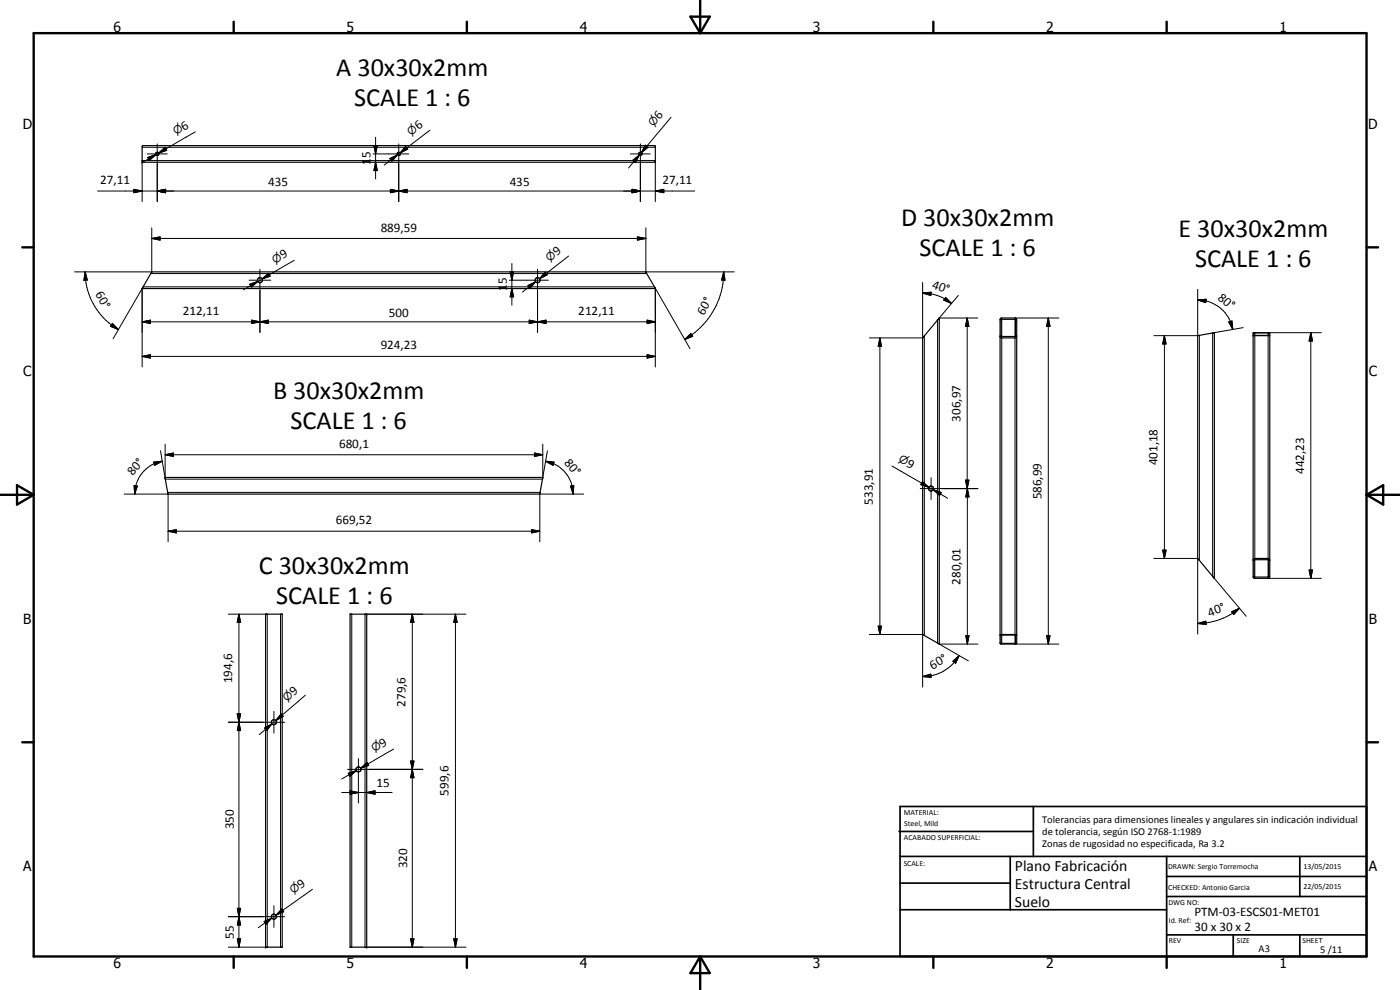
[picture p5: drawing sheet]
<svg xmlns="http://www.w3.org/2000/svg" width="420mm" height="297mm" viewBox="0 0 420 297" stroke-linecap="round" stroke-linejoin="round" font-family="sans-serif">
<g fill="none" stroke="#000" stroke-width=".35">
<path d="M42.7 43.9l.2-.2h153.6l.2 .3v4.3l-.3 .4h-153.4l-.3-.4zM42.7 86.5h154M42.7 86.5l2.8-4.9h148.3l2.8 4.9M42.7 86.5h.1M196.6 86.5h.1M300.3 95.6l.2-.2h4.2l.4 .6v97l-.5 .3h-4l-.5-.3zM300.5 95.9h4.2v5.1l-4.2-.1zM376.1 99.9h5v73l-.5 .6h-4l-.5-.4zM376.4 99.9h4.2l.1 .7h-4.3zM304.7 100.9h.1M305.1 100.8l-.5 .6h-4l-.5-.4M376.1 100.6h5"/>
<path d="M49.6 143.3h113.3l-.9 5h-111.6zM359.4 167.6v-66.9l5-.9v73.7M359.4 167.6h.1M359.5 167.6l4.9 5.9M376.1 168l.5-.4h4l.5 .5M376.4 168.1l4.3-.1-.1 5.1-4.2-.1zM79.7 184.3h5v99.9h-5zM105.1 184.3h5v99.9h-5zM281.9 193.2l-5-2.8v-89l5-6v97.9M300.1 190.5l.4-.1h4.2l.4 .3M300.5 190.5h4.2v2.5h-4.2zM304.7 190.6l.1 .1"/>
<circle cx="47.2" cy="46.2" r=".49"/>
<circle cx="119.7" cy="46.2" r=".51"/>
<circle cx="192.2" cy="46.2" r=".51"/>
<circle cx="78" cy="84.1" r=".76"/>
<circle cx="161.3" cy="84.1" r=".75"/>
<circle cx="279.4" cy="146.6" r=".75"/>
<circle cx="82.2" cy="216.7" r=".77"/>
<circle cx="107.6" cy="230.9" r=".75"/>
<circle cx="82.2" cy="275" r=".75"/>
</g>
<g fill="#000">
<circle cx="45.5" cy="81.6" r=".18"/>
<circle cx="193.8" cy="81.6" r=".18"/>
<circle cx="281.9" cy="95.4" r=".18"/>
<circle cx="364.4" cy="99.8" r=".18"/>
<circle cx="376.1" cy="100.6" r=".18"/>
<circle cx="49.6" cy="143.3" r=".18"/>
<circle cx="162.9" cy="143.3" r=".18"/>
<circle cx="79.7" cy="184.3" r=".18"/>
<circle cx="110.1" cy="184.3" r=".18"/>
<circle cx="79.7" cy="284.2" r=".18"/>
<circle cx="110.1" cy="284.2" r=".18"/>
</g>
<g fill="none" stroke="#000" stroke-width=".3">
<path d="M58.6 39.6l-11 6.3M129 39.1l-8.9 6.8M201.4 35.2l-8.9 10.6M29.3 57.3h179.2M40.2 56.8l2.5 .5-2.5 .5zM42.7 44.2h154M44.2 46.2h6M44.4 47.2l2.4-.8-2 1.7zM46.8 46.4l-4.4 2.5M47.2 57.3l2.5-.5v1zM47.2 43.2v17.3M47.6 45.9l1.9-1.7 .5 .9z"/>
<path d="M49.8 44.7l-2.2 1.2M112 46.2h10.7M112.2 43.7h1l-.5 2.5zM112.7 48.7l.5 2.5h-1zM112.7 41.2v12.5M117 47.6l2.3-1.1-1.7 1.9zM117.2 56.8l2.5 .5-2.5 .5zM117.2 56.8l5 1v-1l-5 1zM119.3 46.5l-4 3M119.7 57.3l2.5-.5v1zM119.7 43.2v17.3M121.7 43.9l.7 .8-2.3 1.2z"/>
<path d="M189.2 46.2h5.9M189.7 56.8l2.5 .5-2.5 .5zM189.9 48.1l1.9-1.5-1.1 2.2zM191.8 46.6l-3.2 3.8M192.2 43.2v17.3M193.7 43.6l.8 .6-2 1.6zM194.1 43.9l-1.6 1.9M196.7 57.3l2.5-.5v1zM42.7 60.5v-12.3h154v12.3M45.5 71.5l2.5-.4v1zM45.5 68.4v13.2h-23.1M45.5 71.5h148.3"/>
<path d="M88.3 78.1l-9.7 5.6M153.6 79.1v12.5M170.6 76.8l-8.6 6.8M191.3 71.1l2.5 .4-2.5 .6zM193.8 68.4v13.2h26.6M25.6 81.6l.6 2.4-1 .1zM25.6 81.6a19.8 19.8 0 0 0 9.9 17.3M33.7 97.1l1.8 1.8-2.3-1zM42.7 96.6l2.5-.5v1zM42.7 86.6v23.5M42.7 96.6h154M45.2 82.1h148.9"/>
<path d="M74.7 84.1h6.6M75 85.3l2.4-.8-1.9 1.6zM75.5 96.1l2.5 .5-2.5 .5zM75.5 96.1l5 1v-1l-5 1zM77.4 84.5l-4.3 2.5M78 96.6l2.5-.5v1zM78 80.8v18.9M78.6 83.7l2-1.7 .5 .9zM80.8 82.4l-2.2 1.3M152.9 84.1h11.7M153.1 81.6h1l-.5 2.5zM153.6 86.6l.5 2.5h-1z"/>
<path d="M158.4 85.7l2.3-1.2-1.6 2zM158.8 96.1l2.5 .5-2.5 .5zM160.7 84.5l-3.9 3.1M161.3 96.6l2.6-.5v1zM161.3 80.8v18.9M163.6 81.7l.6 .8-2.2 1.1zM163.9 82.1l-1.9 1.5M194.2 96.1l2.5 .5-2.5 .5zM196.7 86.6v23.5M217.2 81.6l.4 2.5-1-.1zM217.2 81.6a23.5 23.5 0 0 1-11.7 20.3M276.9 87.9l2.5-.2-.1 .9z"/>
<path d="M276.9 84.8v16.6h-16M276.9 87.9a13.8 13.8 0 0 1 8.7 3.2M281.9 95.4h11.5M283.8 89.2l1.8 1.9-2.4-1.1zM287.6 88.6l-6.2 7.4v97l9.2 5.3M290.3 95.4l.5 2.5h-1zM290.3 95.4v97.9M300.6 95.8v5.2M304.6 95.8v5.2M304.6 95.4h13.2M314.6 95.4l.5 2.5h-1zM314.6 95.4v97.9"/>
<path d="M359.4 90l2.6-.2-.1 1zM359.4 86.8v13.9h-13.1M359.4 90a10.8 10.8 0 0 1 9.2 5.1l.7 1.3 .7 2.4M368.8 96.6l.9-.3 .3 2.5zM373.1 98.3l-9.2 1.6v73l10.1 12M376.6 99.9v.7M380.6 99.9v.7M380.6 99.8h16M393.4 99.8l.5 2.5h-1zM393.4 99.8v73.7M33.9 101.6l9.1-15.5h153.4l10.7 18.5M42.7 106.9l2.5-.5v1z"/>
<path d="M42.7 106.9h154M194.2 106.4l2.5 .5-2.5 .5zM205.5 101.9l1.8-1.8 .6 .8zM264.1 101.4l.4 2.5h-.9zM264.1 101.4v89M277.4 100.8v89.9M300.6 101.4v89M304.6 101.4v89M349.5 100.7l.5 2.5h-1.1zM349.5 100.7v66.9M359.9 100.6v67.5M376.6 100.7v66.9"/>
<path d="M380.6 100.7v66.9M46.1 138.6l2.6-.2-2.3 1.2zM48.2 135.3l1.4 8.5h113.2l1.5-8.5M48.7 138.4a10 10 0 0 0-7.5 6l-.5 1.4-.3 2.5M49.6 136.4l2.4-.5v1zM49.6 136.4h113.3M49.6 133.3v10M160.4 135.9l2.5 .5-2.5 .5zM162.9 133.3v10M163.7 138.4l2.6 .2-.3 1zM163.7 138.4a9.7 9.7 0 0 1 5.5 2.9l1.3 1.7a10.1 10.1 0 0 1 1.5 5.3M267.7 139.8l11.1 6.4"/>
<path d="M37.2 148.3h13.2v14.3M40.2 145.7l1 .1-.8 2.5zM50.3 147.7h111.8M50.4 159.4l2.5-.5v1zM50.4 159.4h111.6M159.5 158.9l2.5 .5-2.5 .5zM171.2 145.8l1-.1-.2 2.6zM175.2 148.3h-13.2v14.3M276.2 146.6h17.3M276.6 144.9l2.2 1.3M276.8 144.5l2 1.7-2.5-.8zM279.4 143.3v6.6"/>
<path d="M280.1 146.9l2.4 .9-.5 .8zM280.1 146.9l4.3 2.6M289.8 144.1h1l-.5 2.5zM289.8 144.1h1l-1 5h1zM290.3 146.6l.5 2.5h-1zM346.3 167.6h13.1v22.6M348.9 165.1h1.1l-.5 2.5zM376.6 167.9v5.2M380.6 167.9v5.2M380.6 173.5h16M392.9 171h1l-.5 2.5zM68.5 184.3h11.7v99.9h-11.7"/>
<path d="M71.7 184.3l.5 2.4h-1zM71.7 184.3v99.9M84.2 184.3v99.9M105.6 184.3v99.9M123.7 184.3l.5 2.4h-1zM123.7 184.3v99.9M136.7 184.3l.5 2.4h-1zM136.7 184.3v99.9M139.9 184.3h-30.4v99.9h30.4M260.9 190.4h16v15.8M263.6 187.9h.9l-.4 2.5zM281.9 193.3h11.6"/>
<path d="M286 198.4l1.9-1.7-1.1 2.3zM287.9 196.7a12.4 12.4 0 0 1-11 6.3M289.8 190.8h1l-.5 2.5zM300.6 190.5v2.5M304.6 190.5v2.5M304.6 193.3h13.2M314.1 190.8h1l-.5 2.5zM359.4 187.1l2.5-.7 .1 1zM369.6 183.6l2.4-1.1-1.8 1.9zM372 182.5a19.7 19.7 0 0 1-12.6 4.6M68.5 216.7h16.9M71.2 214.2h1l-.5 2.5z"/>
<path d="M71.2 214.2h1l-1 5h1zM71.7 216.7l.5 2.5h-1zM79.4 218.4l2.2-1.2-1.6 2zM81.6 217.2l-3.8 3.2M82.2 213.4v6.6M84.4 214.2l.6 .8-2.2 1.2zM84.7 214.6l-1.9 1.6M91.6 208.6l-8.8 7.6M276.9 203l2.4-.7 .1 .9zM102.6 237.8h15.1M104.3 230.8h22.6M104.5 232l2.4-.8-1.9 1.7z"/>
<path d="M105.1 237.3l2.5 .5-2.5 .5zM106.9 231.2l-4.3 2.5M107.6 227.6v13.4M108.2 230.5l1.9-1.7 .5 .9zM110.1 237.8l2.5-.5v1zM110.4 229.2l-2.2 1.3M118.1 224.7l-9.9 5.8M123.2 228.3h1l-.5 2.5zM123.2 228.3l1 5h-1l1-5zM123.7 230.8l.5 2.5h-1zM68.5 275h16.9M71.2 272.5h1l-.5 2.5z"/>
<path d="M71.7 275l.5 2.5h-1zM79.3 276.5l2.3-1-1.8 1.8zM81.6 275.5l-4.1 2.8M82.2 271.8v6.5M84.6 272.8l.5 .8-2.3 1zM84.9 273.1l-2.1 1.5M93.8 266.8l-11 7.8M71.2 281.7h1l-.5 2.5zM123.2 281.7h1l-.5 2.5zM136.2 281.7h1l-.5 2.5z"/>
</g>
<g fill="none" stroke="#000" stroke-width=".71">
<path d="M10.1 9.9h400v277.1h-400zM70.1 6.5v3.4M140.1 6.5v3.4M207.2 5h5.8l-2.9 4.9zM210.1 0v9.9M280.1 6.5v3.4M350.1 6.5v3.4M6.7 74.2h3.4M410.1 74.2h3.5M.1 148.5h10M5.1 145.6l5 2.9-5 2.9zM410.1 148.5h10"/>
<path d="M410.1 148.5l5-2.9v5.8zM6.7 222.7h3.4M410.1 222.7h3.5M70.1 287v3.4M140.1 287v3.4M210.1 287v10M210.1 287l2.9 5h-5.8zM280.1 287v3.4M350.1 287v3.4"/>
</g>
<g fill="none" stroke="#000" stroke-width=".51">
<path d="M269.8 249.5h40.3M270.1 242h140v45h-140zM270.1 257h140M303.2 257v16M310.1 242v15M350.1 257v30M390.1 257v12M270.1 265h33.1M270.1 273h80M350.1 269h60M350.1 263h60M350.1 280.5h60"/>
<path d="M370.1 280.5v6.5M390.1 280.5v6.5"/>
</g>
<g fill="#000">
<path d="M40.2 56.8l2.5 .5-2.5 .5zM44.4 47.2l2.4-.8-2 1.7zM47.6 45.9l1.9-1.7 .5 .9zM47.2 57.3l2.5-.5v1zM112.2 43.7h1l-.5 2.5zM112.7 48.7l.5 2.5h-1zM117.2 56.8l2.5 .5-2.5 .5zM117 47.6l2.3-1.1-1.7 1.9zM121.7 43.9l.7 .8-2.3 1.2zM119.7 57.3l2.5-.5v1zM189.7 56.8l2.5 .5-2.5 .5zM189.9 48.1l1.9-1.5-1.1 2.2z"/>
<path d="M193.7 43.6l.8 .6-2 1.6zM196.7 57.3l2.5-.5v1zM45.5 71.5l2.5-.4v1zM191.3 71.1l2.5 .4-2.5 .6zM25.6 81.6l.6 2.4-1 .1zM33.7 97.1l1.8 1.8-2.3-1zM42.7 96.6l2.5-.5v1zM75 85.3l2.4-.8-1.9 1.6zM75.5 96.1l2.5 .5-2.5 .5zM78 96.6l2.5-.5v1zM78.6 83.7l2-1.7 .5 .9zM153.1 81.6h1l-.5 2.5z"/>
<path d="M153.6 86.6l.5 2.5h-1zM158.8 96.1l2.5 .5-2.5 .5zM158.4 85.7l2.3-1.2-1.6 2zM163.6 81.7l.6 .8-2.2 1.1zM161.3 96.6l2.6-.5v1zM194.2 96.1l2.5 .5-2.5 .5zM217.2 81.6l.4 2.5-1-.1zM276.9 87.9l2.5-.2-.1 .9zM283.8 89.2l1.8 1.9-2.4-1.1zM290.3 95.4l.5 2.5h-1zM314.6 95.4l.5 2.5h-1zM359.4 90l2.6-.2-.1 1z"/>
<path d="M368.8 96.6l.9-.3 .3 2.5zM42.7 106.9l2.5-.5v1zM194.2 106.4l2.5 .5-2.5 .5zM205.5 101.9l1.8-1.8 .6 .8zM264.1 101.4l.4 2.5h-.9zM349.5 100.7l.5 2.5h-1.1zM393.4 99.8l.5 2.5h-1zM46.1 138.6l2.6-.2-2.3 1.2zM49.6 136.4l2.4-.5v1zM160.4 135.9l2.5 .5-2.5 .5zM163.7 138.4l2.6 .2-.3 1zM40.2 145.7l1 .1-.8 2.5z"/>
<path d="M50.4 159.4l2.5-.5v1zM159.5 158.9l2.5 .5-2.5 .5zM171.2 145.8l1-.1-.2 2.6zM276.8 144.5l2 1.7-2.5-.8zM280.1 146.9l2.4 .9-.5 .8zM289.8 144.1h1l-.5 2.5zM290.3 146.6l.5 2.5h-1zM348.9 165.1h1.1l-.5 2.5zM392.9 171h1l-.5 2.5zM71.7 184.3l.5 2.4h-1zM123.7 184.3l.5 2.4h-1zM136.7 184.3l.5 2.4h-1z"/>
<path d="M263.6 187.9h.9l-.4 2.5zM286 198.4l1.9-1.7-1.1 2.3zM289.8 190.8h1l-.5 2.5zM314.1 190.8h1l-.5 2.5zM359.4 187.1l2.5-.7 .1 1zM369.6 183.6l2.4-1.1-1.8 1.9zM71.2 214.2h1l-.5 2.5zM71.7 216.7l.5 2.5h-1zM79.4 218.4l2.2-1.2-1.6 2zM84.4 214.2l.6 .8-2.2 1.2zM276.9 203l2.4-.7 .1 .9zM104.5 232l2.4-.8-1.9 1.7z"/>
<path d="M105.1 237.3l2.5 .5-2.5 .5zM108.2 230.5l1.9-1.7 .5 .9zM110.1 237.8l2.5-.5v1zM123.2 228.3h1l-.5 2.5zM123.7 230.8l.5 2.5h-1zM71.2 272.5h1l-.5 2.5zM71.7 275l.5 2.5h-1zM79.3 276.5l2.3-1-1.8 1.8zM84.6 272.8l.5 .8-2.3 1zM71.2 281.7h1l-.5 2.5zM123.2 281.7h1l-.5 2.5zM136.2 281.7h1l-.5 2.5z"/>
</g>
<g font-size="7.9">
<text x="100.9" y="22.9">A 30x30x2mm</text>
<text x="106.3" y="31.9">SCALE 1 : 6</text>
<text x="270.4" y="67.9">D 30x30x2mm</text>
<text x="353.6" y="71.1">E 30x30x2mm</text>
<text x="275.9" y="76.8">SCALE 1 : 6</text>
<text x="358.7" y="80.1">SCALE 1 : 6</text>
<text x="81.9" y="119.8">B 30x30x2mm</text>
<text x="87.2" y="128.8">SCALE 1 : 6</text>
<text x="77.7" y="172.2">C 30x30x2mm</text>
<text x="82.9" y="181.2">SCALE 1 : 6</text>
</g>
<g font-size="4.7">
<text x="304.6" y="261.2">Plano Fabricación</text>
<text x="304.6" y="266.6">Estructura Central</text>
<text x="304.6" y="272">Suelo</text>
</g>
<g font-size="4.2">
<text x="34" y="9.6">6</text>
<text x="104" y="9.6">5</text>
<text x="174" y="9.6">4</text>
<text x="244" y="9.6">3</text>
<text x="314" y="9.6">2</text>
<text x="384" y="9.6">1</text>
<text x="6.8" y="38.7">D</text>
<text x="410.6" y="38.7">D</text>
<text x="7" y="112.9">C</text>
<text x="410.8" y="112.9">C</text>
<text x="7" y="187.1">B</text>
<text x="410.8" y="187.1">B</text>
<text x="7" y="261.4">A</text>
<text x="410.8" y="261.4">A</text>
<text x="34" y="290.4">6</text>
<text x="104" y="290.4">5</text>
<text x="174" y="290.4">4</text>
<text x="244" y="290.4">3</text>
<text x="314" y="290.4">2</text>
<text x="384" y="290.4">1</text>
</g>
<g font-size="3.9">
<text x="197.9" y="36" transform="rotate(-50 197.9 36)">6</text>
<text x="55.1" y="39.2" transform="rotate(-30 55.1 39.2)">6</text>
<text x="125.5" y="39.1" transform="rotate(-37 125.5 39.1)">6</text>
<text x="111.2" y="47.5" transform="rotate(-90 111.2 47.5)">5</text>
<text x="111.2" y="49.4" transform="rotate(-90 111.2 49.4)">1</text>
<text x="30" y="55.3">27,11</text>
<text x="80.5" y="55.8">435</text>
<text x="153" y="55.8">435</text>
<text x="198.8" y="55.3">27,11</text>
<text x="114.2" y="69.5">889,59</text>
<text x="84.9" y="77.7" transform="rotate(-30 84.9 77.7)">9</text>
<text x="167.2" y="76.9" transform="rotate(-38 167.2 76.9)">9</text>
<text x="28.5" y="88.3" transform="rotate(60 28.5 88.3)">60°</text>
<text x="152.1" y="87.3" transform="rotate(-90 152.1 87.3)">1</text>
<text x="152.1" y="85.3" transform="rotate(-90 152.1 85.3)">5</text>
<text x="279.5" y="86.4" transform="rotate(20 279.5 86.4)">40°</text>
<text x="365.3" y="89.6" transform="rotate(40 365.3 89.6)">80°</text>
<text x="54.9" y="94.5">212,11</text>
<text x="116.7" y="95">500</text>
<text x="173.6" y="94.5">212,11</text>
<text x="211.2" y="94.7" transform="rotate(-60 211.2 94.7)">60°</text>
<text x="114.2" y="104.9">924,23</text>
<text x="288.2" y="126.5" transform="rotate(-90 288.2 126.5)">306,97</text>
<text x="101.8" y="134.4">680,1</text>
<text x="39.9" y="142.9" transform="rotate(-50 39.9 142.9)">80°</text>
<text x="169.2" y="138.8" transform="rotate(50 169.2 138.8)">80°</text>
<text x="271.9" y="139.8" transform="rotate(30 271.9 139.8)">9</text>
<text x="347.4" y="139.7" transform="rotate(-90 347.4 139.7)">401,18</text>
<text x="391.4" y="142.2" transform="rotate(-90 391.4 142.2)">442,23</text>
<text x="312.5" y="149.9" transform="rotate(-90 312.5 149.9)">586,99</text>
<text x="261.9" y="151.4" transform="rotate(-90 261.9 151.4)">533,91</text>
<text x="100.8" y="157.4">669,52</text>
<text x="288.2" y="175.4" transform="rotate(-90 288.2 175.4)">280,01</text>
<text x="363" y="185" transform="rotate(-20 363 185)">40°</text>
<text x="279.9" y="200.9" transform="rotate(-30 279.9 200.9)">60°</text>
<text x="69.7" y="205" transform="rotate(-90 69.7 205)">194,6</text>
<text x="88.2" y="208.8" transform="rotate(-40 88.2 208.8)">9</text>
<text x="121.7" y="212" transform="rotate(-90 121.7 212)">279,6</text>
<text x="114.7" y="224.3" transform="rotate(-30 114.7 224.3)">9</text>
<text x="113" y="236.2">15</text>
<text x="134.6" y="238.7" transform="rotate(-90 134.6 238.7)">599,6</text>
<text x="70.2" y="248.8" transform="rotate(-90 70.2 248.8)">350</text>
<text x="122.2" y="260.5" transform="rotate(-90 122.2 260.5)">320</text>
<text x="90.3" y="266.7" transform="rotate(-35 90.3 266.7)">9</text>
<text x="358.5" y="275">PTM-03-ESCS01-MET01</text>
<text x="70.2" y="281.6" transform="rotate(-90 70.2 281.6)">55</text>
<text x="358.5" y="279.4">30 x 30 x 2</text>
</g>
<g font-size="3.3">
<text x="52.7" y="40.6" transform="rotate(-30 52.7 40.6)">⌀</text>
<text x="123.3" y="40.8" transform="rotate(-37 123.3 40.8)">⌀</text>
<text x="196.2" y="38.1" transform="rotate(-50 196.2 38.1)">⌀</text>
<text x="82.5" y="79.1" transform="rotate(-30 82.5 79.1)">⌀</text>
<text x="165" y="78.6" transform="rotate(-38 165 78.6)">⌀</text>
<text x="269.4" y="138.4" transform="rotate(30 269.4 138.4)">⌀</text>
<text x="86.1" y="210.6" transform="rotate(-40 86.1 210.6)">⌀</text>
<text x="112.3" y="225.7" transform="rotate(-30 112.3 225.7)">⌀</text>
<text x="88" y="268.3" transform="rotate(-35 88 268.3)">⌀</text>
</g>
<g font-size="3.1">
<text x="312.7" y="246.8">Tolerancias para dimensiones lineales y angulares sin indicación individual</text>
<text x="312.7" y="250.4">de tolerancia, según ISO 2768-1:1989</text>
<text x="312.7" y="254">Zonas de rugosidad no especificada, Ra 3.2</text>
<text x="377.7" y="285.6">A3</text>
<text x="396.2" y="285.9">5 /11</text>
</g>
<g font-size="2.4">
<text x="271.2" y="244.4">MATERIAL:</text>
<text x="271.3" y="252">ACABADO SUPERFICIAL:</text>
<text x="271.4" y="247.9">Steel, Mild</text>
<text x="271.2" y="259.7">SCALE:</text>
<text x="350.6" y="260.8">DRAWN: Sergio Torremocha</text>
<text x="391.2" y="260.6">13/05/2015</text>
<text x="350.6" y="267">CHECKED: Antonio Garcia</text>
<text x="391.2" y="266.7">22/05/2015</text>
<text x="350.6" y="271.4">DWG NO:</text>
<text x="350.8" y="276.9">Id. Ref:</text>
<text x="350.8" y="282.8">REV</text>
<text x="371.2" y="282.9">SIZE</text>
<text x="390.9" y="282.9">SHEET</text>
</g>
</svg>
